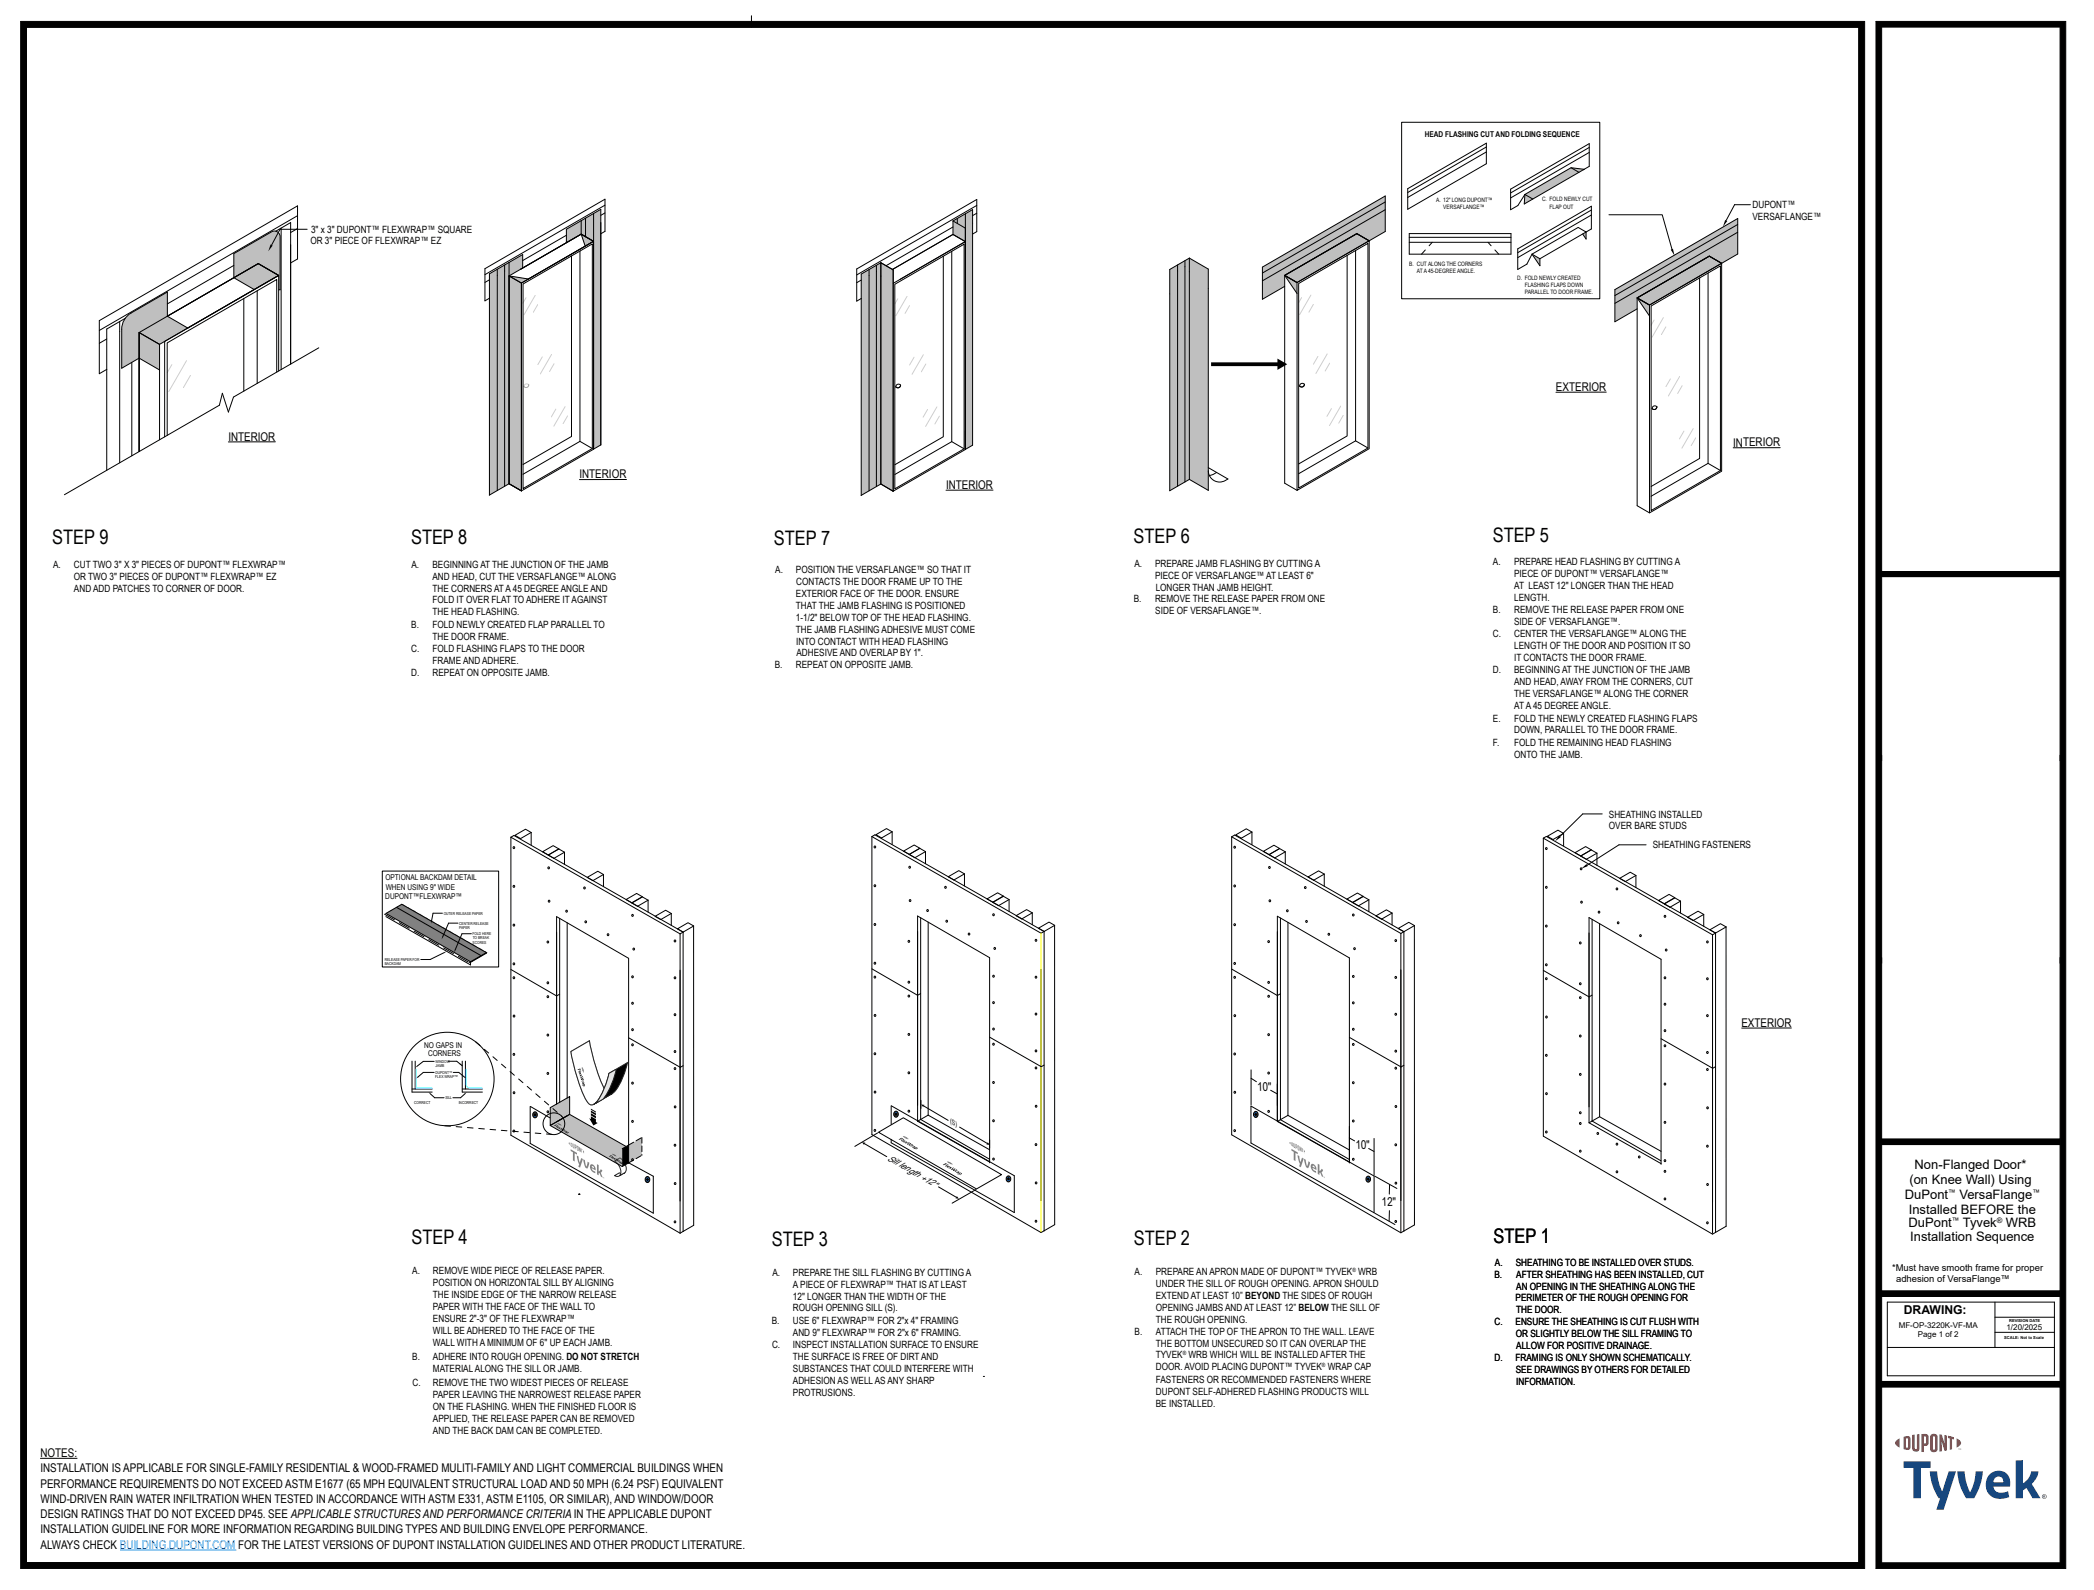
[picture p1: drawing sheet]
<svg xmlns="http://www.w3.org/2000/svg" width="1174mm" height="891mm" viewBox="0 0 1174 891" stroke-linecap="round" stroke-linejoin="round" font-family="sans-serif">
<!-- layer: 0 -->
<path d="M15 15h1027v861h-1027zM324 669h.1" fill="none" stroke="#000" stroke-width=".56"/>
<!-- layer: G-ANNO-TTLB -->
<g fill="none" stroke="#000" stroke-width=".56">
<path d="M12 12h1033v867h-1033zM15 15h1027v861h-1027zM421 9v6M1051 12h107v867h-107zM1055 15h100v861h-100zM1055 323h100M1055 638h100M1055 641h100M1055 723h100M1055 726h100M1058 730h93v41h-93zM1118 738h33"/>
<path d="M1118 730v25M1058 755h93M1118 746h33M1055 774h100M1055 777h100"/>
</g>
<g fill="#000">
<path d="M1055 320h100v3h-100z" fill-rule="evenodd"/>
<path d="M1055 638h100v3h-100z" fill-rule="evenodd"/>
<path d="M1055 723h100v3h-100z" fill-rule="evenodd"/>
<path d="M1055 774h100v3h-100z" fill-rule="evenodd"/>
<path d="M12 12h1033v867h-1033zM15 15v861h1027v-861z" fill-rule="evenodd"/>
<path d="M1051 12h107v867h-107zM1055 15v861h100v-861z" fill-rule="evenodd"/>
</g>
<g fill="#e11b22">
<path d="M1097 806a2.6 2.6 0 0 1 2 2 2.6 2.6 0 0 1-2 3z"/>
<path d="M1063 807l2-1v5a2.5 2.5 0 0 1-2-4z"/>
<path d="M1072 804h1v7a.7 .7 0 0 0 1 1 .6 .6 0 0 0 0-1v-7h2v8a2 2 0 0 1-2 1 2 2 0 0 1-2-1z"/>
<path d="M1087 804h1l2 5v-5h1v9h-1l-2-6v6h-1z"/>
<path d="M1092 804l3 1v2l-1-1v6h-1v-6h-1z"/>
<path d="M1098 812h1h-1z"/>
<path d="M1068 806h1v5h-1zM1067 805v7h1a1.8 1.8 0 0 0 3-1v-5a2.3 2.3 0 0 0-2-2 2.3 2.3 0 0 0-2 1z"/>
<path d="M1083 805h1l1 7a.6 .6 0 0 1-1 0 .6 .6 0 0 1-1 0zM1082 804v1v7a2.1 2.1 0 0 0 2 2 2.1 2.1 0 0 0 2-2v-7a2.1 2.1 0 0 0-1-2 2.1 2.1 0 0 0-3 1z"/>
<path d="M1078 805h1v4h-1zM1077 803v11h1v-4l3-1v-4a2.8 2.8 0 0 0-4-2z"/>
</g>
<g fill="#17477e">
<path d="M1130 818h4v13a9 9 0 0 0 4-7h4a10 10 0 0 1-3 7l5 8h-5l-3-5-2 1v4h-4z"/>
<path d="M1067 819h15v3h-5v17h-5v-17h-5z"/>
<path d="M1097 824h4l1 6 2 6 2-6 1-6h4l-1 8-4 7h-4l-4-7z"/>
<path d="M1082 824h4v6l3 6 3-12h4l-7 22h-4l2-7-3-5z"/>
<path d="M1118 828l-1 2h6a2.7 2.7 0 0 0-1-2 2.7 2.7 0 0 0-4 0zM1115 826a7 7 0 0 1 9-1 7 7 0 0 1 3 8h-10a5 5 0 0 0 8 3l1 3a9 9 0 0 1-10 0 9 9 0 0 1-3-10z"/>
<path d="M1145 838h1v1h-1zM1145 838a1 1 0 0 0 2 0 1 1 0 0 0-2 0zM1144 839a1.5 1.5 0 0 1 3 0 1.5 1.5 0 0 1-3 0z"/>
</g>
<!-- layer: .ATI-HATCH -->
<path d="M344 659l3-2 2 1 1-1-4 2z" fill="#fff"/>
<path d="M344 659l3-2 2 1 1-1-4 2z" fill="none" stroke="#231f20" stroke-width=".56"/>
<path d="M344 650l3-1a2.9 2.9 0 0 1 3 3 5 5 0 0 1 0 5l-3 2a6 6 0 0 0-3-9z" fill="#fff"/>
<path d="M344 650l3-1a2.9 2.9 0 0 1 3 3 5 5 0 0 1 0 5l-3 2a6 6 0 0 0-3-9z" fill="none" stroke="#231f20" stroke-width=".56"/>
<g fill="#808080">
<path d="M859 142l4 3v4z"/>
<path d="M887 131l2-1v4z"/>
<path d="M918 167l6 10v-6zM918 167l6 4 41-23-7-4z" fill-rule="evenodd"/>
<path d="M931 147h6l37-21v-4zM937 147h7l30-17v-4zM905 162v4l32-19h-6zM905 166v4l39-23h-7zM905 171v9l13-7v-2zM905 170v1h13v-4l40-23 7 4 9-6v-12z" fill-rule="evenodd"/>
<path d="M664 146v124l3-1v-124zM667 145v124l10 6v-124z" fill-rule="evenodd"/>
<path d="M534 124v7l7 4v-7zM483 154v124l4-3v-124zM487 151v124l4-2v-124zM491 149v124l3-2v-124zM494 147v124l6 4 1-124z" fill-rule="evenodd"/>
<path d="M534 124l3 1v-3zM537 122v3l4 3v-8zM541 120v132l4-3v-132z" fill-rule="evenodd"/>
<path d="M285 155l7 4 4-3zM328 122v11l-2-2 2 7 5-3v117v-132zM326 124v7l2 2v-11zM333 120v132l4-3v-132zM285 155v116l7 4v-116zM274 153v124l5-2v-124zM279 151v124l4-3v-124zM283 148v124l2-1v-124zM317 128v8l9-5v-7zM326 131l2 7 5-3zM285 155l7 4 4-3z" fill-rule="evenodd"/>
<path d="M285 147l8-4v7l-8 5z" fill-rule="evenodd"/>
<path d="M326 131l2 7 5-3zM285 155l7 4 4-3z" fill-rule="evenodd"/>
<path d="M881 94l4 3 3-2zM855 109l-1 5 5-2z" fill-rule="evenodd"/>
<path d="M855 109l26-15 4 3-26 15z" fill-rule="evenodd"/>
<path d="M131 142l21-12a3 3 0 0 1 5 3v29h-1v-8l-11-6-14 8z" fill-rule="evenodd"/>
<path d="M78 186l11 7 16-9-11-7zM78 186v15l11 6v-14zM71 177a10 10 0 0 0-3 7v22l10-5v-15l16-9v-13l-21 11zM131 156l11 6 14-8-11-6z" fill-rule="evenodd"/>
<path d="M660 148v124l4-2v-124zM656 151v124l4-3v-124z" fill-rule="evenodd"/>
<path d="M720 154l7 10v-6zM720 154l7 4 40-23-7-4z" fill-rule="evenodd"/>
<path d="M733 135h6l37-22v-3zM739 135h8l29-17v-5zM708 150v3l31-18h-6zM708 153v4l39-22h-8zM708 159v9l12-8v-2zM708 157v2l12-1v-4l40-23 7 4 9-5v-12z" fill-rule="evenodd"/>
</g>
<g fill="none" stroke="#808080" stroke-width=".56">
<path d="M217 512h.1M217 511h.1M218 512h.1M218 511h.1M218 513h.1M219 513h.1M219 512h.1M219 511h.1M219 510h.1M220 513h.1M220 512h.1M220 511h.1"/>
<path d="M220 510h.1M220 514h.1M221 514h.1M221 513h.1M221 512h.1M221 511h.1M221 510h.1M221 509h.1M221 515h.1M222 514h.1M222 513h.1M222 512h.1"/>
<path d="M222 511h.1M222 510h.1M222 509h.1M222 515h.1M222 508h.1M223 515h.1M223 514h.1M223 513h.1M223 512h.1M223 511h.1M223 510h.1M223 509h.1"/>
<path d="M223 508h.1M223 516h.1M224 515h.1M224 514h.1M224 513h.1M224 512h.1M224 511h.1M224 510h.1M224 509h.1M224 508h.1M224 516h.1M225 516h.1"/>
<path d="M225 515h.1M225 514h.1M225 513h.1M225 512h.1M225 511h.1M225 510h.1M225 509h.1M225 508h.1M225 517h.1M225 507h.1M226 517h.1M226 516h.1"/>
<path d="M226 515h.1M226 514h.1M226 513h.1M226 512h.1M226 511h.1M226 510h.1M226 509h.1M226 508h.1M226 507h.1M227 518h.1M227 517h.1M227 516h.1"/>
<path d="M227 515h.1M227 514h.1M227 513h.1M227 512h.1M227 511h.1M227 510h.1M227 509h.1M227 508h.1M228 518h.1M228 517h.1M228 516h.1M228 515h.1"/>
<path d="M228 514h.1M228 513h.1M228 512h.1M228 511h.1M228 510h.1M228 509h.1M228 508h.1M229 518h.1M229 517h.1M229 516h.1M229 515h.1M229 514h.1"/>
<path d="M229 513h.1M229 512h.1M229 511h.1M229 510h.1M229 509h.1M229 519h.1M230 518h.1M230 517h.1M230 516h.1M230 515h.1M230 514h.1M230 513h.1"/>
<path d="M230 512h.1M230 511h.1M230 510h.1M230 519h.1M230 509h.1M231 520h.1M231 519h.1M231 518h.1M231 517h.1M231 516h.1M231 515h.1M231 514h.1"/>
<path d="M231 513h.1M231 512h.1M231 511h.1M231 510h.1M232 520h.1M232 519h.1M232 518h.1M232 517h.1M232 516h.1M232 515h.1M232 514h.1M232 513h.1"/>
<path d="M232 512h.1M232 511h.1M232 510h.1M233 520h.1M233 519h.1M233 518h.1M233 517h.1M233 516h.1M233 515h.1M233 514h.1M233 513h.1M233 512h.1"/>
<path d="M233 511h.1M234 520h.1M234 519h.1M234 518h.1M234 517h.1M234 516h.1M234 515h.1M234 514h.1M234 513h.1M234 512h.1M235 520h.1M235 519h.1"/>
<path d="M235 518h.1M235 517h.1M235 516h.1M235 515h.1M235 514h.1M235 513h.1M235 512h.1M236 519h.1M236 518h.1M236 517h.1M236 516h.1M236 515h.1"/>
<path d="M236 514h.1M236 513h.1M236 520h.1M237 519h.1M237 518h.1M237 517h.1M237 516h.1M237 515h.1M237 514h.1M237 520h.1M238 519h.1M238 518h.1"/>
<path d="M238 517h.1M238 516h.1M238 515h.1M238 520h.1M238 514h.1M239 519h.1M239 518h.1M239 517h.1M239 516h.1M239 515h.1M239 520h.1M240 519h.1"/>
<path d="M240 518h.1M240 517h.1M240 516h.1M240 520h.1M240 515h.1M241 520h.1M241 519h.1M241 518h.1M241 517h.1M241 516h.1M242 520h.1M242 519h.1"/>
<path d="M242 518h.1M242 517h.1M242 516h.1M243 520h.1M243 519h.1M243 518h.1M243 517h.1M244 520h.1M244 519h.1M244 518h.1M245 520h.1M245 519h.1"/>
<path d="M245 518h.1M246 519h.1M246 518h.1M246 520h.1M247 519h.1M247 520h.1M248 520h.1M233 521h.1M234 521h.1M234 522h.1M235 522h.1M235 521h.1"/>
<path d="M236 522h.1M236 521h.1M236 523h.1M237 523h.1M237 522h.1M237 521h.1M237 524h.1M238 523h.1M238 522h.1M238 521h.1M238 524h.1M239 524h.1"/>
<path d="M239 523h.1M239 522h.1M239 521h.1M239 525h.1M240 524h.1M240 523h.1M240 522h.1M240 521h.1M240 525h.1M241 526h.1M241 525h.1M241 524h.1"/>
<path d="M241 523h.1M241 522h.1M241 521h.1M242 526h.1M242 525h.1M242 524h.1M242 523h.1M242 522h.1M242 521h.1M243 527h.1M243 526h.1M243 525h.1"/>
<path d="M243 524h.1M243 523h.1M243 522h.1M243 521h.1M244 527h.1M244 526h.1M244 525h.1M244 524h.1M244 523h.1M244 522h.1M244 521h.1M244 528h.1"/>
<path d="M245 528h.1M245 527h.1M245 526h.1M245 525h.1M245 524h.1M245 523h.1M245 522h.1M245 521h.1M246 528h.1M246 527h.1M246 526h.1M246 525h.1"/>
<path d="M246 524h.1M246 523h.1M246 522h.1M246 521h.1M247 529h.1M247 528h.1M247 527h.1M247 526h.1M247 525h.1M247 524h.1M247 523h.1M247 522h.1"/>
<path d="M247 521h.1M248 529h.1M248 528h.1M248 527h.1M248 526h.1M248 525h.1M248 524h.1M248 523h.1M248 522h.1M248 521h.1M248 530h.1M249 530h.1"/>
<path d="M249 529h.1M249 528h.1M249 527h.1M249 526h.1M249 525h.1M249 524h.1M249 523h.1M249 522h.1M249 521h.1M249 520h.1M250 530h.1M250 529h.1"/>
<path d="M250 528h.1M250 527h.1M250 526h.1M250 525h.1M250 524h.1M250 523h.1M250 522h.1M250 521h.1M250 531h.1M251 531h.1M251 530h.1M251 529h.1"/>
<path d="M251 528h.1M251 527h.1M251 526h.1M251 525h.1M251 524h.1M251 523h.1M251 522h.1M251 532h.1M252 531h.1M252 530h.1M252 529h.1M252 528h.1"/>
<path d="M252 527h.1M252 526h.1M252 525h.1M252 524h.1M252 523h.1M252 522h.1M252 532h.1M253 532h.1M253 531h.1M253 530h.1M253 529h.1M253 528h.1"/>
<path d="M253 527h.1M253 526h.1M253 525h.1M253 524h.1M253 523h.1M253 533h.1M254 532h.1M254 531h.1M254 530h.1M254 529h.1M254 528h.1M254 527h.1"/>
<path d="M254 526h.1M254 525h.1M254 524h.1M254 533h.1M254 523h.1M255 533h.1M255 532h.1M255 531h.1M255 530h.1M255 529h.1M255 528h.1M255 527h.1"/>
<path d="M255 526h.1M255 525h.1M255 524h.1M255 534h.1M256 534h.1M256 533h.1M256 532h.1M256 531h.1M256 530h.1M256 529h.1M256 528h.1M256 527h.1"/>
<path d="M256 526h.1M256 525h.1M256 524h.1M257 535h.1M257 534h.1M257 533h.1M257 532h.1M257 531h.1M257 530h.1M257 529h.1M257 528h.1M257 527h.1"/>
<path d="M257 526h.1M257 525h.1M258 535h.1M258 534h.1M258 533h.1M258 532h.1M258 531h.1M258 530h.1M258 529h.1M258 528h.1M258 527h.1M258 526h.1"/>
<path d="M258 536h.1M259 536h.1M259 535h.1M259 534h.1M259 533h.1M259 532h.1M259 531h.1M259 530h.1M259 529h.1M259 528h.1M259 527h.1M259 526h.1"/>
<path d="M260 536h.1M260 535h.1M260 534h.1M260 533h.1M260 532h.1M260 531h.1M260 530h.1M260 529h.1M260 528h.1M260 527h.1M260 537h.1M261 537h.1"/>
<path d="M261 536h.1M261 535h.1M261 534h.1M261 533h.1M261 532h.1M261 531h.1M261 530h.1M261 529h.1M261 528h.1M261 538h.1M262 537h.1M262 536h.1"/>
<path d="M262 535h.1M262 534h.1M262 533h.1M262 532h.1M262 531h.1M262 530h.1M262 529h.1M262 528h.1M262 538h.1M263 538h.1M263 537h.1M263 536h.1"/>
<path d="M263 535h.1M263 534h.1M263 533h.1M263 532h.1M263 531h.1M263 530h.1M263 529h.1M263 528h.1M264 538h.1M264 537h.1M264 536h.1M264 535h.1"/>
<path d="M264 534h.1M264 533h.1M264 532h.1M264 531h.1M264 530h.1M264 529h.1M265 538h.1M265 537h.1M265 536h.1M265 535h.1M265 534h.1M265 533h.1"/>
<path d="M265 532h.1M265 531h.1M265 530h.1M265 529h.1M266 537h.1M266 536h.1M266 535h.1M266 534h.1M266 533h.1M266 532h.1M266 531h.1M266 530h.1"/>
<path d="M266 538h.1M267 537h.1M267 536h.1M267 535h.1M267 534h.1M267 533h.1M267 532h.1M267 531h.1M268 537h.1M268 536h.1M268 535h.1M268 534h.1"/>
<path d="M268 533h.1M268 532h.1M268 531h.1M269 536h.1M269 535h.1M269 534h.1M269 533h.1M269 532h.1M270 535h.1M270 534h.1M270 533h.1M270 532h.1"/>
<path d="M271 535h.1M271 534h.1M271 533h.1M272 534h.1M272 533h.1"/>
</g>
<path d="M308 621l11-7v10l32 18 9-5v10l-11 7-40-24z" fill-rule="evenodd" fill="#808080"/>
<!-- layer: LOGOS -->
<path d="M309 630l10-5z" fill="#f2f2f2" stroke="#231f20" stroke-width=".56"/>
<path d="M320 589l10-6a88 88 0 0 0 10 29l2 1h1l-10 6a3 3 0 0 1-5-3l-4-11z" fill="none" stroke="#808080" stroke-width=".56"/>
<path d="M320 589l10-6a88 88 0 0 0 10 29l2 1h1l-10 6a3 3 0 0 1-5-3l-4-11z" fill="#fff"/>
<path d="M320 589l10-6a88 88 0 0 0 10 29l2 1h1l-10 6a3 3 0 0 1-5-3l-4-11zM341 601l11-6a32 32 0 0 1-9 18l-10 6a30 30 0 0 0 8-18z" fill="none" stroke="#231f20" stroke-width=".56"/>
<path d="M341 601l11-6a32 32 0 0 1-9 18l-10 6a30 30 0 0 0 8-18z" fill="#000"/>
<path d="M341 601l4-2-2 7-3 7a11 11 0 0 1-6 5l4-7z" fill="#fff"/>
<path d="M341 601l4-2-2 7-3 7a11 11 0 0 1-6 5l4-7z" fill="none" stroke="#231f20" stroke-width=".56"/>
<g fill="#000">
<path d="M324 599h1l1 1-1-1v1zM326 598h1zM326 599h1zM324 600h2l-2 1zM325 602h1v1h-1zM326 606l1 1v-1v1zM326 600h1zM326 606l1-1v1zM325 604l2-1-1 1h1l-1 1h1h-1v-1zM310 631l2-1zM312 631h1zM312 631h1h-1l1 1z"/>
<path d="M313 630h1zM313 632h1h1l-1 1zM314 630h1zM314 632h1l-1 1 2-1-1 1h2h-2h-1zM316 634l1-1zM316 634h2h-1zM331 625l3 2v2h1l-2 2-3-5 1 1zM331 624l3 1v2l-3-2zM331 621l3 2-3-1zM331 622l3 2v1l-3-2zM504 638l1-1 1 1zM505 639l2-1-2 1z"/>
<path d="M506 637h1zM507 637h1zM508 638h1zM341 648l1-1 1 1zM342 648h2zM344 647h1zM344 649h1l-1 1zM344 648l1-1zM345 650l1-1-1 1h2h-1h1l-1 1v-1h-1zM346 651h2zM347 651h1v1zM349 644l3-2v10l-3 2z"/>
<path d="M507 640l1-1 1 1-1 1v-1zM509 641v-1v1h2l-1 1 2-1-2 1h-1l1-1h-1h-1zM510 642h1h1zM511 642l1 1v-1l1 1h-1zM528 653l2-1h1zM530 653h2l-2 1zM531 651h1zM531 654h2h1l-1 1-1-1zM532 652h1zM533 652h1zM534 655v-1v1h2l-1 1 1-1-2 1 1-1-2 1v-1zM535 656h1h1z"/>
<path d="M326 600h1zM326 600l1-1z"/>
<path d="M325 601v1zM325 601l1 1-1-1v1z"/>
<path d="M327 608h1zM326 608l2-1v1l-1 1z"/>
<path d="M313 630v-1zM312 630l1-1z"/>
<path d="M313 630h1zM313 630h1z"/>
<path d="M318 635v-1zM317 635l1-1h1z"/>
<path d="M506 639h1zM506 639a.7 .7 0 0 1 1 0 .7 .7 0 0 1 0 1l-1-1v1z"/>
<path d="M506 637h1zM506 637h1z"/>
<path d="M507 637h1zM507 637h1z"/>
<path d="M508 638v-1zM507 638l1-1z"/>
<path d="M343 649h1zM343 649h1h-1z"/>
<path d="M343 647h1zM343 647h1z"/>
<path d="M344 647h1zM344 647h1z"/>
<path d="M348 652h1zM348 652l1-1v1z"/>
<path d="M513 643h1zM512 644l2-1a.8 .8 0 0 1 0 1 .8 .8 0 0 1-1 0z"/>
<path d="M531 653l1 1zM531 654a.7 .7 0 0 1 0-1 .7 .7 0 0 1 1 1h-1z"/>
<path d="M531 651h1zM531 651h1z"/>
<path d="M532 652l1-1zM532 652l1-1z"/>
<path d="M532 652h1zM532 652h1z"/>
<path d="M536 657h1zM536 657h1v-1l1 1h-1z"/>
<path d="M538 658l1-1zM537 658l2-1a.8 .8 0 0 1-1 1 .8 .8 0 0 1-1 0z"/>
</g>
<!-- layer: TYVEK -->
<g fill="none" stroke="#000" stroke-width=".56">
<path d="M833 82l-44 26M833 85l-44 26M881 94l7 1M885 97l6-4v-13l-44 26v12l4-3 4-6-1 5 5-2M891 83l-44 25M891 85l-44 26M333 120v132l4-3v-132l-20 11v8M339 115l-67 39M339 119l-2 2M541 120v132l4-3v-132l-11 7M547 119l-2 2M547 115l-67 39"/>
<path d="M776 113l-68 40M776 118l-68 39M789 106l44-26v12l-44 25zM855 109l26-15 4 3-26 15zM892 118l-41 24M155 130l8-5v79M158 128v79M167 121l-111 64M167 128l-4 2M317 132l-24 14M326 131l-34 20 34-20 7 4-37 21M326 131l7 4"/>
<path d="M326 124v7M326 131l2 7M328 122v11M337 131l2-1v-18l-67 39v18l2-2M534 131l-34 20 34-20 7 4-37 22M534 131l7 4M534 127l-37 22M534 124l7 4M534 124v7M537 122v3M545 131l2-1v-18l-67 39v18l3-2M790 131h57v11h-57z"/>
<path d="M790 133h57M790 136h57M887 131l2 3v-4l3-2v-12l-41 23v12l5-3 3-6 4 7v-4M892 120l-41 24M902 120h30l5 20M974 126l-69 40M974 130l-69 40M131 149l-37 21M156 154l-11-6-51 29M163 147l4-2v-30l-111 65v29l4-2M274 157l-2 1M279 151v124"/>
<path d="M283 148v124M285 155l41-24 7 4-41 24zM285 155l7 4v116l-7-4zM285 147v124M285 155l11 1M292 159l41-24v117l-41 23zM293 150v-7l-19 10v124M293 159l39-22v114l-39 23zM320 143v102l-27 15M325 141v106l-32 19M483 157l-3 1M487 151v124"/>
<path d="M491 149v124M494 147l7 4v124l-7-4zM494 147v124M494 147l7 4v8M494 147l-11 7v124l11-7M501 159l40-24v117l-40 23zM502 159l38-22v114l-38 23zM529 144v101l-27 15M533 141v106l-31 19M660 148v124M664 146v124M667 145l10 6v113a7 7 0 0 0 4 6 7 7 0 0 0 7-2l-11-6"/>
<path d="M667 145v124M667 145l-11 6v124l11-6M720 154l40-23 7 4 9-5v-20l-68 40v18l12-8M720 154l40-23 7 4-40 23zM720 154l7 10M720 154v117l7 4M720 154l7 4M728 159l39-23v115l-39 22zM755 143v101l-27 16M760 140v107l-32 18M859 142l25-15 5 3-26 15zM953 156v101l-28 16"/>
<path d="M957 153v107l-32 18M70 178l-10 6v79M94 177l51-29 11 6-51 30zM94 177v-13l-21 11a10 10 0 0 0-5 9v22l10-5 11 6M137 167v52M142 162l-11-6v-14l21-12a3 3 0 0 1 5 3v29h-1M144 163v52M918 167l40-23 7 4 9-6v-20l-69 40v18l13-7M918 167l40-23 7 4-41 23zM918 167l6 10M918 167v116l6 4M918 167l6 4"/>
<path d="M925 171l39-22v115l-39 22zM60 190l-4 2M67 180v79M78 186l67-38 11 6-67 39zM179 195l-48 27-3 9-3-11-2 7-87 50M74 203v52M155 208v-51l-61 35v52M156 208v-54l-64 37v54M294 215a1.2 1.2 0 0 1 2 0 1.2 1.2 0 0 1 0 2 1.2 1.2 0 0 1-2 0zM503 216a1.2 1.2 0 0 1 1-1 1.2 1.2 0 0 1 0 2 1.2 1.2 0 0 1-1 0h-1zM729 215a1.2 1.2 0 0 1 2 0 1.2 1.2 0 0 1 0 2 1.2 1.2 0 0 1-2 0l-1-1zM926 228a1.2 1.2 0 0 1 2 0 1.2 1.2 0 0 1 0 1 1.2 1.2 0 0 1-1 0h-1z"/>
<path d="M89 246v-53l-11-7v67M325 247l7 4M533 247l7 4M760 247l7 4M957 260l7 4M285 271l7 4M285 271l-11 6M292 275h.1M494 271l7 4M674 273h.1M677 264v11l-10-6M682 265l-4 1"/>
<path d="M690 469l95 54M690 469v167M690 469l2-1 95 54M693 468l5-4 4 2-6 4zM702 466v7M708 477l6-3 3 1-6 4zM711 479l6-4 3 2-6 4zM720 477v7M865 470l95 54M865 470v167l95 54 1-1M865 470l2-1 94 54M867 469l6-4 3 2-6 3z"/>
<path d="M876 467v7M883 478l6-4 3 2-6 4zM886 480l6-4 3 2-6 3zM895 478v7M733 491l6-3 3 2-6 3zM742 490v7M908 492l6-3 3 2-6 3zM917 491v6M718 514v113M722 517v108M755 504l6-4 3 2-6 4zM758 506l6-4 3 2-6 4z"/>
<path d="M767 504v7M771 513l6-3 3 2-6 3zM780 512v6M793 519v167l-8 5M892 515v113M897 518v108M930 505l5-4 4 2-6 3zM933 507l6-4 3 2-6 3zM942 505v7M946 514l6-3 3 1-6 4zM955 512v7M967 519v168l-6 3"/>
<path d="M967 519l-3-1-6 3 3 2M967 519l-7 5M785 523v167M787 522l-3-2 6-3 3 2-8 4M787 522v168M960 524v167M961 523v167M690 543l26 15 2-1M865 544l26 15 1-1M756 581l29 17 2-1M931 582l29 17 1-1M716 628v-115l40 24v115"/>
<path d="M716 628l40 23M718 627l38 23M718 627l-2 1M722 625l-4 2M722 625l34 19M891 629v-115l40 23v115M891 629l40 23M892 628l39 22M892 628l-1 1M897 626l-5 2M897 626l34 19M389 687l-6 3"/>
<path d="M591 686l-6 4"/>
<circle cx="692" cy="475" r=".5"/>
<circle cx="867" cy="475" r=".5"/>
<circle cx="692" cy="496" r=".5"/>
<circle cx="711" cy="486" r=".5"/>
<circle cx="732" cy="497" r=".5"/>
<circle cx="867" cy="497" r=".5"/>
<circle cx="886" cy="487" r=".5"/>
<circle cx="906" cy="498" r=".5"/>
<circle cx="692" cy="518" r=".5"/>
<circle cx="712" cy="505" r=".5"/>
<circle cx="722" cy="510" r=".5"/>
<circle cx="732" cy="516" r=".5"/>
<circle cx="758" cy="513" r=".5"/>
<circle cx="867" cy="519" r=".5"/>
<circle cx="886" cy="505" r=".5"/>
<circle cx="896" cy="511" r=".5"/>
<circle cx="907" cy="517" r=".5"/>
<circle cx="933" cy="513" r=".5"/>
<circle cx="692" cy="540" r=".5"/>
<circle cx="711" cy="528" r=".5"/>
<circle cx="745" cy="523" r=".5"/>
<circle cx="759" cy="531" r=".5"/>
<circle cx="782" cy="527" r=".5"/>
<circle cx="886" cy="528" r=".5"/>
<circle cx="919" cy="524" r=".5"/>
<circle cx="934" cy="532" r=".5"/>
<circle cx="957" cy="528" r=".5"/>
<circle cx="692" cy="548" r=".5"/>
<circle cx="711" cy="550" r=".5"/>
<circle cx="711" cy="558" r=".5"/>
<circle cx="758" cy="547" r=".5"/>
<circle cx="782" cy="548" r=".5"/>
<circle cx="867" cy="548" r=".5"/>
<circle cx="867" cy="541" r=".5"/>
<circle cx="886" cy="551" r=".5"/>
<circle cx="886" cy="559" r=".5"/>
<circle cx="933" cy="548" r=".5"/>
<circle cx="957" cy="548" r=".5"/>
<circle cx="692" cy="569" r=".5"/>
<circle cx="711" cy="580" r=".5"/>
<circle cx="758" cy="577" r=".5"/>
<circle cx="758" cy="562" r=".5"/>
<circle cx="782" cy="568" r=".5"/>
<circle cx="867" cy="570" r=".5"/>
<circle cx="933" cy="563" r=".5"/>
<circle cx="933" cy="577" r=".5"/>
<circle cx="957" cy="569" r=".5"/>
<circle cx="692" cy="590" r=".5"/>
<circle cx="758" cy="585" r=".5"/>
<circle cx="782" cy="589" r=".5"/>
<circle cx="782" cy="598" r=".5"/>
<circle cx="867" cy="591" r=".5"/>
<circle cx="886" cy="580" r=".5"/>
<circle cx="933" cy="586" r=".5"/>
<circle cx="957" cy="590" r=".5"/>
<circle cx="957" cy="599" r=".5"/>
<circle cx="692" cy="612" r=".5"/>
<circle cx="711" cy="601" r=".5"/>
<circle cx="758" cy="607" r=".5"/>
<circle cx="782" cy="620" r=".5"/>
<circle cx="867" cy="613" r=".5"/>
<circle cx="886" cy="602" r=".5"/>
<circle cx="933" cy="607" r=".5"/>
<circle cx="692" cy="633" r=".5"/>
<circle cx="711" cy="623" r=".5"/>
<circle cx="758" cy="628" r=".5"/>
<circle cx="867" cy="634" r=".5"/>
<circle cx="886" cy="623" r=".5"/>
<circle cx="886" cy="629" r=".5"/>
<circle cx="895" cy="635" r=".5"/>
<circle cx="933" cy="629" r=".5"/>
<circle cx="957" cy="621" r=".5"/>
<circle cx="758" cy="649" r=".5"/>
<circle cx="782" cy="641" r=".5"/>
<circle cx="886" cy="645" r=".5"/>
<circle cx="906" cy="657" r=".5"/>
<circle cx="906" cy="641" r=".5"/>
<circle cx="919" cy="648" r=".5"/>
<circle cx="933" cy="656" r=".5"/>
<circle cx="933" cy="650" r=".5"/>
<circle cx="957" cy="642" r=".5"/>
<circle cx="782" cy="663" r=".5"/>
<circle cx="933" cy="672" r=".5"/>
<circle cx="957" cy="664" r=".5"/>
<circle cx="782" cy="684" r=".5"/>
<circle cx="957" cy="685" r=".5"/>
</g>
<path d="M797 142l6-6M840 142l-6-6" fill="none" stroke="#000" stroke-width=".56" stroke-dasharray="3.2 3.2"/>
<circle cx="704" cy="625" r="1.5" fill="#003d71"/>
<g fill="none" stroke="#000" stroke-width=".56">
<path d="M703 624h1M704 624v1"/>
<circle cx="704" cy="625" r="1.5"/>
<circle cx="704" cy="624" r=".4"/>
</g>
<circle cx="767" cy="661" r="1.5" fill="#003d71"/>
<g fill="none" stroke="#000" stroke-width=".56">
<path d="M286 469l2-1 95 54M286 469v167M286 469l95 54M289 468l6-3 3 1-6 4zM298 466v7M304 477l6-3 3 2-6 3zM307 479l6-3 3 1-6 4zM316 477v7M489 469l94 54 8-5-3-1-6 3 3 2M489 469l1-1 95 54M489 469v167M491 468l6-4 3 2-6 3z"/>
<path d="M500 466v7M506 477l6-4 4 2-6 4zM510 479l6-4 3 2-6 4zM519 477v7M214 488h65v54h-65zM329 492l6-4 3 2-6 3zM338 490v7M531 491l6-3 4 2-6 3zM541 490v6M216 514l48 27v-2M216 512l9-5 48 27-9 5zM222 508l48 27"/>
<path d="M314 515v103M318 517v98M351 504l6-3 3 1-6 4zM354 506l6-3 3 1-6 4zM363 504v7M367 513l6-3 3 2-6 3zM376 512v6M389 519v168M389 519l-3-2-6 3 3 2M389 519l-8 4M516 514v113M520 517v108"/>
<path d="M553 504l6-4 3 2-6 3zM556 506l6-4 4 2-6 3zM566 504v7M569 513l6-3 4 1-6 4zM579 511v7M591 518v168M272 534l-8 5M383 522v168l-2 1v-168M585 522v168l-2 1M286 543l26 15 2-1M489 543l25 15 2-1M583 543v130"/>
<path d="M231 595v17h11M233 595v15M251 595h5l3 2M259 595v17h11M261 595v15M352 581l29 17 2-1M555 581l29 17M585 597l-2 1M701 599v20M231 610h11M254 601h3l3 2M259 610h11"/>
<path d="M260 613l-2 2h-4M297 620l11 6M312 619v-105l40 23v115M516 617v4M517 619l14 9M712 611l4 2M716 607v21M308 621l11-7v10l-11 7zM308 631l41 23 3-3M318 625l-6 4M319 624l32 18M492 635l-13 7"/>
<path d="M492 634l14-8 55 32-14 8zM514 628v-115l41 24v114M514 628l41 23M516 627l39 22M516 627l-2 1M520 625l-4 2M520 625l35 19M538 632l16 9M690 636l95 55M756 638l3 1M756 631v20M770 638v20"/>
<path d="M352 652l14 7M352 642l-3 2M484 641l13 7M770 659l-69-39v20l69 40v-21M770 659l13 7M526 665l10 6M547 666l-13 8M766 661h1M767 660v1M770 680l12 6M779 678v6M779 664v5"/>
<path d="M551 771h1"/>
<circle cx="288" cy="475" r=".5"/>
<circle cx="490" cy="475" r=".5"/>
<circle cx="288" cy="497" r=".5"/>
<circle cx="308" cy="486" r=".5"/>
<circle cx="328" cy="497" r=".5"/>
<circle cx="490" cy="496" r=".5"/>
<circle cx="510" cy="486" r=".5"/>
<circle cx="530" cy="497" r=".5"/>
<circle cx="288" cy="518" r=".5"/>
<circle cx="308" cy="505" r=".5"/>
<circle cx="318" cy="510" r=".5"/>
<circle cx="328" cy="516" r=".5"/>
<circle cx="355" cy="513" r=".5"/>
<circle cx="490" cy="518" r=".5"/>
<circle cx="510" cy="505" r=".5"/>
<circle cx="520" cy="510" r=".5"/>
<circle cx="531" cy="516" r=".5"/>
<circle cx="557" cy="512" r=".5"/>
<circle cx="288" cy="540" r=".5"/>
<circle cx="307" cy="528" r=".5"/>
<circle cx="341" cy="524" r=".5"/>
<circle cx="355" cy="532" r=".5"/>
<circle cx="378" cy="527" r=".5"/>
<circle cx="490" cy="540" r=".5"/>
<circle cx="509" cy="527" r=".5"/>
<circle cx="543" cy="523" r=".5"/>
<circle cx="558" cy="531" r=".5"/>
<circle cx="581" cy="527" r=".5"/>
<circle cx="288" cy="548" r=".5"/>
<circle cx="307" cy="551" r=".5"/>
<circle cx="307" cy="558" r=".5"/>
<circle cx="355" cy="547" r=".5"/>
<circle cx="378" cy="548" r=".5"/>
<circle cx="490" cy="547" r=".5"/>
<circle cx="509" cy="558" r=".5"/>
<circle cx="509" cy="550" r=".5"/>
<circle cx="557" cy="547" r=".5"/>
<circle cx="581" cy="547" r=".5"/>
<circle cx="288" cy="569" r=".5"/>
<circle cx="307" cy="580" r=".5"/>
<circle cx="355" cy="577" r=".5"/>
<circle cx="355" cy="562" r=".5"/>
<circle cx="378" cy="568" r=".5"/>
<circle cx="490" cy="569" r=".5"/>
<circle cx="509" cy="580" r=".5"/>
<circle cx="557" cy="562" r=".5"/>
<circle cx="557" cy="577" r=".5"/>
<circle cx="581" cy="568" r=".5"/>
<circle cx="288" cy="591" r=".5"/>
<circle cx="354" cy="585" r=".5"/>
<circle cx="378" cy="589" r=".5"/>
<circle cx="378" cy="599" r=".5"/>
<circle cx="490" cy="590" r=".5"/>
<circle cx="557" cy="585" r=".5"/>
<circle cx="581" cy="598" r=".5"/>
<circle cx="581" cy="589" r=".5"/>
<circle cx="251" cy="605" r="26"/>
<circle cx="288" cy="612" r=".5"/>
<circle cx="307" cy="601" r=".5"/>
<circle cx="354" cy="607" r=".5"/>
<circle cx="490" cy="612" r=".5"/>
<circle cx="509" cy="601" r=".5"/>
<circle cx="557" cy="606" r=".5"/>
<circle cx="581" cy="620" r=".5"/>
<circle cx="288" cy="634" r=".5"/>
<circle cx="307" cy="623" r=".5"/>
<circle cx="310" cy="630" r="6"/>
<circle cx="354" cy="628" r=".5"/>
<circle cx="378" cy="620" r=".5"/>
<circle cx="490" cy="633" r=".5"/>
<circle cx="509" cy="623" r=".5"/>
<circle cx="557" cy="628" r=".5"/>
<circle cx="354" cy="650" r=".5"/>
<circle cx="378" cy="642" r=".5"/>
<circle cx="557" cy="649" r=".5"/>
<circle cx="581" cy="641" r=".5"/>
<circle cx="378" cy="663" r=".5"/>
<circle cx="581" cy="663" r=".5"/>
<circle cx="767" cy="661" r="1.5"/>
<circle cx="767" cy="661" r=".4"/>
<circle cx="378" cy="685" r=".5"/>
<circle cx="581" cy="684" r=".5"/>
</g>
<path d="M583 523v167" fill="none" stroke="#ff0" stroke-width=".56"/>
<path d="M360 637v10M352 642l8-5M352 652l8-5" fill="none" stroke="#000" stroke-width=".56" stroke-dasharray="3.2 1.6"/>
<path d="M267 584l48 41M309 636l-60-5" fill="none" stroke="#000" stroke-width=".56" stroke-dasharray="3.2 3.2"/>
<path d="M233 599v11h9M261 599v9l1 1 1 1h7" fill="none" stroke="#0ff" stroke-width=".56"/>
<path d="M258 596l1 1-1-1zM260 613l2-1-1 1zM260 603l1 1h-1zM516 619h2l-1 1zM483 640h2l-1 1v1zM554 640l1 1h-2h1zM536 670l1 2-2-1h1z" fill="#000"/>
<path d="M216 512l47 27M264 539h-1" fill="none" stroke="#000" stroke-width=".56" stroke-dasharray="6.4 3.2"/>
<circle cx="502" cy="624" r="1.5" fill="#003d71"/>
<g fill="none" stroke="#000" stroke-width=".56">
<path d="M502 624h1M502 624v1"/>
<circle cx="502" cy="624" r="1.5"/>
<circle cx="502" cy="624" r=".4"/>
</g>
<circle cx="565" cy="661" r="1.5" fill="#003d71"/>
<g fill="none" stroke="#000" stroke-width=".56">
<path d="M499 620v10M500 620l68 39v20l-69-39v-2M489 636l94 55M565 661h1M565 660v1"/>
<circle cx="565" cy="661" r="1.5"/>
<circle cx="565" cy="661" r=".4"/>
</g>
<circle cx="300" cy="625" r="1.5" fill="#003d71"/>
<g fill="none" stroke="#000" stroke-width=".56">
<path d="M300 625h.1M300 624v1"/>
<circle cx="300" cy="625" r="1.5"/>
<circle cx="300" cy="625" r=".4"/>
</g>
<circle cx="363" cy="661" r="1.5" fill="#003d71"/>
<g fill="none" stroke="#000" stroke-width=".56">
<path d="M786 69h111v98h-111zM727 158l40-23v116l-40 24zM924 171l41-23v116l-41 23zM297 620v21l69 39v-21M701 604l3 2M286 636l95 55M767 643l3 2M363 661h.1M363 660v1"/>
<circle cx="363" cy="661" r="1.5"/>
<circle cx="363" cy="661" r=".4"/>
</g>
<path d="M679 204h38" fill="none" stroke="#000" stroke-width="2.1" stroke-linecap="butt"/>
<path d="M716 201l5 3-5 3z" fill="#000"/>
<!-- layer: .ATI-TEXT -->
<g fill="none" stroke="#000" stroke-width=".56">
<path d="M981 115h-9l-4 8M172 128h-15l-5 9M872 220h28zM128 248h26zM971 251h27zM325 269h26zM530 275h27zM898 456h-11l-13 13M923 473h-16l-19 13M248 512h-5l-1 4M257 517h-6l-3 8M249 534l-8 4h-5"/>
<path d="M264 523h-5l-4 9M976 576h28zM243 595h-6l-3 2M241 613l3 2h5M243 601h-6l-3 2M23 817h20z"/>
</g>
<path d="M152 137l1 1-3 3zM936 140l2-1 1 4zM967 123l1 1-2 3zM874 468l1 1-4 2zM886 487l3-3 1 1zM242 516v2zM248 525v1zM249 533h1l-1 1zM255 532v2zM234 597l-1 1zM234 603l1 1h-2zM240 612l1 1z" fill="#000"/>
<path d="M68 868h64z" fill="none" stroke="#0049ff" stroke-width=".56"/>
<!-- layer: .ATI-DETAIL -->
<g fill="none" stroke="#000" stroke-width=".56">
<path d="M295 167l-2 3M300 165l-6 11M301 171l-2 4M503 167l-1 3M508 166l-6 11M510 171l-3 5M730 167l-2 3M735 165l-7 11M736 171l-2 4M927 179l-2 3M932 178l-6 11M304 200l-3 4"/>
<path d="M309 199l-6 11M518 199l-7 11M739 200l-3 4M744 198l-7 11M934 183l-3 5M96 204l-2 5M105 202l-10 17M107 210l-4 7M311 204l-3 4M512 200l-2 5M519 204l-3 4M745 203l-2 5"/>
<path d="M936 212l-2 5M941 211l-6 11M943 216l-3 4M312 229l-3 5M317 228l-7 11M318 233l-2 4M520 229l-3 5M525 228l-6 11M526 233l-2 5M746 229l-2 4M751 228l-6 11M753 233l-3 4"/>
<path d="M944 242l-3 4M949 240l-6 11M950 245l-2 5"/>
</g>
<!-- layer: X-REF - TRACED -->
<g fill="#848484">
<path d="M731 644v2z"/>
<path d="M723 640v1z"/>
<path d="M725 640l1 3v-2v2h-1z"/>
<path d="M728 642l1 2v-1v2v-1l-1 1z"/>
<path d="M730 643v1v2z"/>
<path d="M739 652v1v3l2-1h1l-1 2 1 3-1-1-1-2h-1v1z"/>
<path d="M724 644l3 2v1l-1-1v5l-1-1v-5h-1z"/>
<path d="M731 649l1 1 1 3v-2h1l-1 4a7 7 0 0 1-2-6z"/>
<path d="M727 647l1 1 1 3 1-2h1l-2 5-1-1 1-1z"/>
<path d="M327 644v2z"/>
<path d="M319 640v2z"/>
<path d="M321 641l1 2v-2v2h-1z"/>
<path d="M325 643v1v-1v3v-2v1z"/>
<path d="M326 643v1v2z"/>
<path d="M335 652l1 1v3l1-1 1 1-1 1 1 3-1-1-1-2v2l-1-1z"/>
<path d="M320 644l3 2v1l-1-1v5l-1-1v-4l-1-1z"/>
<path d="M327 649l1 1 1 4v-3h1l-1 4a7 7 0 0 1-2-6z"/>
<path d="M323 647l1 1 1 3 1-2h1l-2 5h-1l1-2z"/>
<path d="M724 640v2zM724 640v2h1v-1z"/>
<path d="M728 642v2zM727 642v2l1 1v-3z"/>
<path d="M726 641l1 2zM726 641v3l1-2z"/>
<path d="M736 653v1h1zM735 652a2.8 2.8 0 0 1 3 4l-2-2v2h2v1h-2a3 3 0 0 1-1-5z"/>
<path d="M742 659v1zM742 660a.5 .5 0 0 0 1 0 .5 .5 0 0 0-1 0zM742 660a.5 .5 0 0 1 1 0 .5 .5 0 0 1-1 0z"/>
<path d="M320 641v1zM320 640v2l1 1v-2z"/>
<path d="M324 642v2zM323 642v2l1 1v-2z"/>
<path d="M322 642l1 1zM322 641v3l1-2z"/>
<path d="M332 653v1l1 1zM331 652a2.8 2.8 0 0 1 3 4l-2-1v1h2v1h-1a3 3 0 0 1-2-5z"/>
<path d="M338 660a.5 .5 0 0 0 1 0 .5 .5 0 0 0-1 0zM338 660a.5 .5 0 0 1 1 0 .5 .5 0 0 1-1 0z"/>
</g>
<g font-size="11.2">
<text x="29" y="305">STEP 9</text>
<text x="230" y="305">STEP 8</text>
<text x="434" y="305">STEP 7</text>
<text x="635" y="304">STEP 6</text>
<text x="837" y="304">STEP 5</text>
<text x="231" y="697">STEP 4</text>
<text x="433" y="698">STEP 3</text>
<text x="635" y="697">STEP 2</text>
<text x="837" y="696">STEP 1</text>
</g>
<g font-size="7.3">
<text x="1073" y="655">Non-Flanged Door*</text>
<text x="1070" y="664">(on Knee Wall) Using</text>
<text x="1068" y="672">DuPont</text>
<text x="1098" y="672">VersaFlange</text>
<text x="1070" y="680">Installed BEFORE the</text>
<text x="1070" y="688">DuPont</text>
<text x="1100" y="688">Tyvek</text>
<text x="1124" y="688">WRB</text>
<text x="1071" y="695">Installation Sequence</text>
</g>
<text font-size="6.8" x="1067" y="736">DRAWING:</text>
<g font-size="6.7">
<text x="872" y="219">EXTERIOR</text>
<text x="128" y="247">INTERIOR</text>
<text x="971" y="250">INTERIOR</text>
<text x="325" y="268">INTERIOR</text>
<text x="530" y="274">INTERIOR</text>
<text x="976" y="575">EXTERIOR</text>
<text x="705" y="611" transform="rotate(-2 705 611)">10&quot;</text>
<text x="760" y="644" transform="rotate(-2 760 644)">10&quot;</text>
<text x="775" y="676" transform="rotate(-2 775 676)">12&quot;</text>
<text x="23" y="816">NOTES:</text>
<text x="23" y="825">INSTALLATION IS APPLICABLE FOR SINGLE-FAMILY RESIDENTIAL &amp; WOOD-FRAMED MULITI-FAMILY AND LIGHT COMMERCIAL BUILDINGS WHEN</text>
<text x="23" y="833">PERFORMANCE REQUIREMENTS DO NOT EXCEED ASTM E1677 (65 MPH EQUIVALENT STRUCTURAL LOAD AND 50 MPH (6.24 PSF) EQUIVALENT</text>
<text x="23" y="842">WIND-DRIVEN RAIN WATER INFILTRATION WHEN TESTED IN ACCORDANCE WITH ASTM E331, ASTM E1105, OR SIMILAR), AND WINDOW/DOOR</text>
<text x="23" y="851">DESIGN RATINGS THAT DO NOT EXCEED DP45. SEE APPLICABLE STRUCTURES AND PERFORMANCE CRITERIAIN THE APPLICABLE DUPONT</text>
<text x="23" y="859">INSTALLATION GUIDELINE FOR MORE INFORMATION REGARDING BUILDING TYPES AND BUILDING ENVELOPE PERFORMANCE.</text>
<text x="23" y="868">ALWAYS CHECK BUILDING.DUPONT.COM FOR THE LATEST VERSIONS OF DUPONT INSTALLATION GUIDELINES AND OTHER PRODUCT LITERATURE.</text>
</g>
<g font-size="5.6">
<text x="982" y="117">DUPONT™</text>
<text x="982" y="123">VERSAFLANGE™</text>
<text x="174" y="130">3&quot; x 3&quot; DUPONT™ FLEXWRAP™ SQUARE</text>
<text x="174" y="137">OR 3&quot; PIECE OF FLEXWRAP™ EZ</text>
<text x="636" y="318">A.</text>
<text x="647" y="318">PREPARE JAMB FLASHING BY CUTTING A</text>
<text x="837" y="317">A.</text>
<text x="849" y="317">PREPARE HEAD FLASHING BY CUTTING A</text>
<text x="30" y="318">A.</text>
<text x="41" y="318">CUT TWO 3&quot; X 3&quot; PIECES OF DUPONT™ FLEXWRAP™</text>
<text x="231" y="318">A.</text>
<text x="242" y="318">BEGINNING AT THE JUNCTION OF THE JAMB</text>
<text x="435" y="321">A.</text>
<text x="446" y="321">POSITION THE VERSAFLANGE™ SO THAT IT</text>
<text x="849" y="323">PIECE OF DUPONT™ VERSAFLANGE™</text>
<text x="41" y="325">OR TWO 3&quot; PIECES OF DUPONT™ FLEXWRAP™ EZ</text>
<text x="242" y="325">AND HEAD, CUT THE VERSAFLANGE™ ALONG</text>
<text x="446" y="328">CONTACTS THE DOOR FRAME UP TO THE</text>
<text x="647" y="324">PIECE OF VERSAFLANGE™ AT LEAST 6&quot;</text>
<text x="41" y="332">AND ADD PATCHES TO CORNER OF DOOR.</text>
<text x="242" y="331">THE CORNERS AT A 45 DEGREE ANGLE AND</text>
<text x="446" y="334">EXTERIOR FACE OF THE DOOR. ENSURE</text>
<text x="648" y="331">LONGER THAN JAMB HEIGHT.</text>
<text x="849" y="330">AT LEAST 12&quot; LONGER THAN THE HEAD</text>
<text x="242" y="338">FOLD IT OVER FLAT TO ADHERE IT AGAINST</text>
<text x="446" y="341">THAT THE JAMB FLASHING IS POSITIONED</text>
<text x="635" y="338">B.</text>
<text x="647" y="338">REMOVE THE RELEASE PAPER FROM ONE</text>
<text x="849" y="337">LENGTH.</text>
<text x="242" y="345">THE HEAD FLASHING.</text>
<text x="446" y="348">1-1/2&quot; BELOW TOP OF THE HEAD FLASHING.</text>
<text x="648" y="344">SIDE OF VERSAFLANGE™.</text>
<text x="837" y="343">B.</text>
<text x="849" y="343">REMOVE THE RELEASE PAPER FROM ONE</text>
<text x="231" y="352">B.</text>
<text x="242" y="352">FOLD NEWLY CREATED FLAP PARALLEL TO</text>
<text x="849" y="350">SIDE OF VERSAFLANGE™.</text>
<text x="242" y="359">THE DOOR FRAME.</text>
<text x="446" y="354">THE JAMB FLASHING ADHESIVE MUST COME</text>
<text x="837" y="357">C.</text>
<text x="849" y="357">CENTER THE VERSAFLANGE™ ALONG THE</text>
<text x="231" y="365">C.</text>
<text x="242" y="365">FOLD FLASHING FLAPS TO THE DOOR</text>
<text x="446" y="361">INTO CONTACT WITH HEAD FLASHING</text>
<text x="849" y="364">LENGTH OF THE DOOR AND POSITION IT SO</text>
<text x="242" y="372">FRAME AND ADHERE.</text>
<text x="446" y="368">ADHESIVE AND OVERLAP BY 1&quot;.</text>
<text x="849" y="370">IT CONTACTS THE DOOR FRAME.</text>
<text x="434" y="374">B.</text>
<text x="446" y="374">REPEAT ON OPPOSITE JAMB.</text>
<text x="837" y="377">D.</text>
<text x="849" y="377">BEGINNING AT THE JUNCTION OF THE JAMB</text>
<text x="231" y="378">D.</text>
<text x="242" y="378">REPEAT ON OPPOSITE JAMB.</text>
<text x="849" y="384">AND HEAD, AWAY FROM THE CORNERS, CUT</text>
<text x="849" y="391">THE VERSAFLANGE™ ALONG THE CORNER</text>
<text x="849" y="397">AT A 45 DEGREE ANGLE.</text>
<text x="837" y="404">E.</text>
<text x="849" y="404">FOLD THE NEWLY CREATED FLASHING FLAPS</text>
<text x="849" y="411">DOWN, PARALLEL TO THE DOOR FRAME.</text>
<text x="837" y="418">F.</text>
<text x="849" y="418">FOLD THE REMAINING HEAD FLASHING</text>
<text x="849" y="425">ONTO THE JAMB.</text>
<text x="902" y="458">SHEATHING INSTALLED</text>
<text x="902" y="465">OVER BARE STUDS</text>
<text x="926" y="475">SHEATHING FASTENERS</text>
<text x="497" y="650" transform="rotate(30 497 650)">Sill length +12&quot;</text>
<text x="231" y="714">A.</text>
<text x="243" y="714">REMOVE WIDE PIECE OF RELEASE PAPER.</text>
<text x="838" y="709">A.</text>
<text x="850" y="709">SHEATHING TO BE INSTALLED OVER STUDS.</text>
<text x="433" y="715">A.</text>
<text x="444" y="715">PREPARE THE SILL FLASHING BY CUTTING A</text>
<text x="636" y="714">A.</text>
<text x="648" y="714">PREPARE AN APRON MADE OF DUPONT™ TYVEK WRB</text>
<text x="838" y="716">B.</text>
<text x="850" y="716">AFTER SHEATHING HAS BEEN INSTALLED, CUT</text>
<text x="243" y="721">POSITION ON HORIZONTAL SILL BYALIGNING</text>
<text x="444" y="722">A PIECE OF FLEXWRAP™ THAT IS AT LEAST</text>
<text x="648" y="721">UNDER THE SILL OF ROUGH OPENING. APRON SHOULD</text>
<text x="850" y="723">AN OPENING IN THE SHEATHING ALONG THE</text>
<text x="243" y="727">THE INSIDE EDGE OF THE NARROW RELEASE</text>
<text x="444" y="728">12&quot; LONGER THAN THE WIDTH OF THE</text>
<text x="648" y="728">EXTEND AT LEAST 10” BEYOND THE SIDES OF ROUGH</text>
<text x="849" y="729">PERIMETER OF THE ROUGH OPENING FOR</text>
<text x="243" y="734">PAPER WITH THE FACE OF THE WALL TO</text>
<text x="444" y="735">ROUGH OPENING SILL (S).</text>
<text x="648" y="734">OPENING JAMBS AND AT LEAST 12” BELOW THE SILL OF</text>
<text x="850" y="736">THE DOOR.</text>
<text x="243" y="741">ENSURE 2&quot;-3&quot; OF THE FLEXWRAP™</text>
<text x="433" y="742">B.</text>
<text x="444" y="742">USE 6&quot; FLEXWRAP™ FOR 2&quot;x 4&quot; FRAMING</text>
<text x="648" y="741">THE ROUGH OPENING.</text>
<text x="838" y="743">C.</text>
<text x="849" y="743">ENSURE THE SHEATHING IS CUT FLUSH WITH</text>
<text x="243" y="748">WILL BE ADHERED TO THE FACE OF THE</text>
<text x="444" y="749">AND 9&quot; FLEXWRAP™ FOR 2&quot;x 6&quot; FRAMING.</text>
<text x="636" y="748">B.</text>
<text x="648" y="748">ATTACH THE TOP OF THE APRON TO THE WALL. LEAVE</text>
<text x="850" y="749">OR SLIGHTLY BELOW THE SILL FRAMING TO</text>
<text x="243" y="754">WALL WITH A MINIMUM OF 6&quot; UP EACH JAMB.</text>
<text x="433" y="756">C.</text>
<text x="444" y="756">INSPECT INSTALLATION SURFACE TO ENSURE</text>
<text x="648" y="754">THE BOTTOM UNSECURED SO IT CAN OVERLAP THE</text>
<text x="850" y="756">ALLOW FOR POSITIVE DRAINAGE.</text>
<text x="231" y="762">B.</text>
<text x="243" y="762">ADHERE INTO ROUGH OPENING. DO NOT STRETCH</text>
<text x="648" y="761">TYVEK WRB WHICH WILL BE INSTALLED AFTER THE</text>
<text x="444" y="762">THE SURFACE IS FREE OF DIRT AND</text>
<text x="648" y="768">DOOR. AVOID PLACING DUPONT™ TYVEK WRAP CAP</text>
<text x="838" y="763">D.</text>
<text x="849" y="763">FRAMING IS ONLY SHOWN SCHEMATICALLY.</text>
<text x="243" y="769">MATERIAL ALONG THE SILL OR JAMB.</text>
<text x="444" y="769">SUBSTANCES THAT COULD INTERFERE WITH</text>
<text x="850" y="769">SEE DRAWINGS BY OTHERS FOR DETAILED</text>
<text x="231" y="777">C.</text>
<text x="243" y="777">REMOVE THE TWO WIDEST PIECES OF RELEASE</text>
<text x="444" y="776">ADHESION AS WELL AS ANY SHARP</text>
<text x="648" y="775">FASTENERS OR RECOMMENDED FASTENERS WHERE</text>
<text x="850" y="776">INFORMATION.</text>
<text x="243" y="783">PAPER LEAVING THE NARROWEST RELEASE PAPER</text>
<text x="444" y="782">PROTRUSIONS.</text>
<text x="648" y="781">DUPONT SELF-ADHERED FLASHING PRODUCTS WILL</text>
<text x="243" y="790">ON THE FLASHING. WHEN THE FINISHED FLOOR IS</text>
<text x="648" y="788">BE INSTALLED.</text>
<text x="243" y="797">APPLIED, THE RELEASE PAPER CAN BE REMOVED</text>
<text x="243" y="804">AND THE BACK DAM CAN BE COMPLETED.</text>
</g>
<g font-size="5.3">
<text x="1060" y="712">*Must have smooth frame for proper</text>
<text x="1063" y="718">adhesion of VersaFlange™</text>
</g>
<g font-size="4.5">
<text x="799" y="77">HEAD FLASHING CUT AND FOLDING SEQUENCE</text>
<text x="216" y="493">OPTIONAL BACKDAM DETAIL</text>
<text x="216" y="504">DUPONT™FLEXWRAP™</text>
<text x="216" y="499">WHEN USING 9&quot; WIDE</text>
<text x="238" y="587">NO GAPS IN</text>
<text x="240" y="592">CORNERS</text>
<text x="1064" y="744">MF-OP-3220K-VF-MA</text>
<text x="1075" y="749">Page 1 of 2</text>
<text x="1125" y="745">1/20/2025</text>
</g>
<g font-size="4.2">
<text x="1092" y="669">™</text>
<text x="1139" y="669">™</text>
<text x="1094" y="685">™</text>
<text x="1119" y="685">®</text>
</g>
<text font-size="4" x="533" y="629" transform="rotate(30 533 629)">(S)</text>
<g font-size="3.4">
<text x="805" y="113">A. 12&quot; LONG DUPONT™</text>
<text x="864" y="113">C. FOLD NEWLY CUT</text>
<text x="809" y="117">VERSAFLANGE™</text>
<text x="869" y="117">FLAP OUT</text>
<text x="790" y="149">B. CUT ALONG THE CORNERS</text>
<text x="794" y="153">AT A 45-DEGREE ANGLE.</text>
<text x="850" y="157">D. FOLD NEWLY CREATED</text>
<text x="855" y="161">FLASHING FLAPS DOWN</text>
<text x="855" y="165">PARALLEL TO DOOR FRAME.</text>
</g>
<g font-size="3.3">
<text x="758" y="712">®</text>
<text x="663" y="759">®</text>
<text x="741" y="766">®</text>
</g>
<g font-size="2.3">
<text x="1126" y="741">REVISION DATE</text>
<text x="1123" y="750">SCALE: Not to Scale</text>
</g>
<g font-size="2.2">
<text x="249" y="512">OUTER RELEASE PAPER</text>
<text x="257" y="520">PAPER</text>
<text x="257" y="518">CENTER RELEASE</text>
<text x="265" y="524">FOLD HERE</text>
<text x="265" y="526">TO BREAK</text>
<text x="265" y="529">SCORES</text>
<text x="216" y="538">RELEASE PAPER FOR</text>
<text x="216" y="541">BACKDAM</text>
<text x="244" y="598">JAMB</text>
<text x="244" y="595">WINDOW</text>
<text x="244" y="604">FLEX WRAP™</text>
<text x="244" y="602">DUPONT™</text>
<text x="250" y="616">SILL</text>
<text x="232" y="619">CORRECT</text>
<text x="257" y="619">INCORRECT</text>
</g>
</svg>
